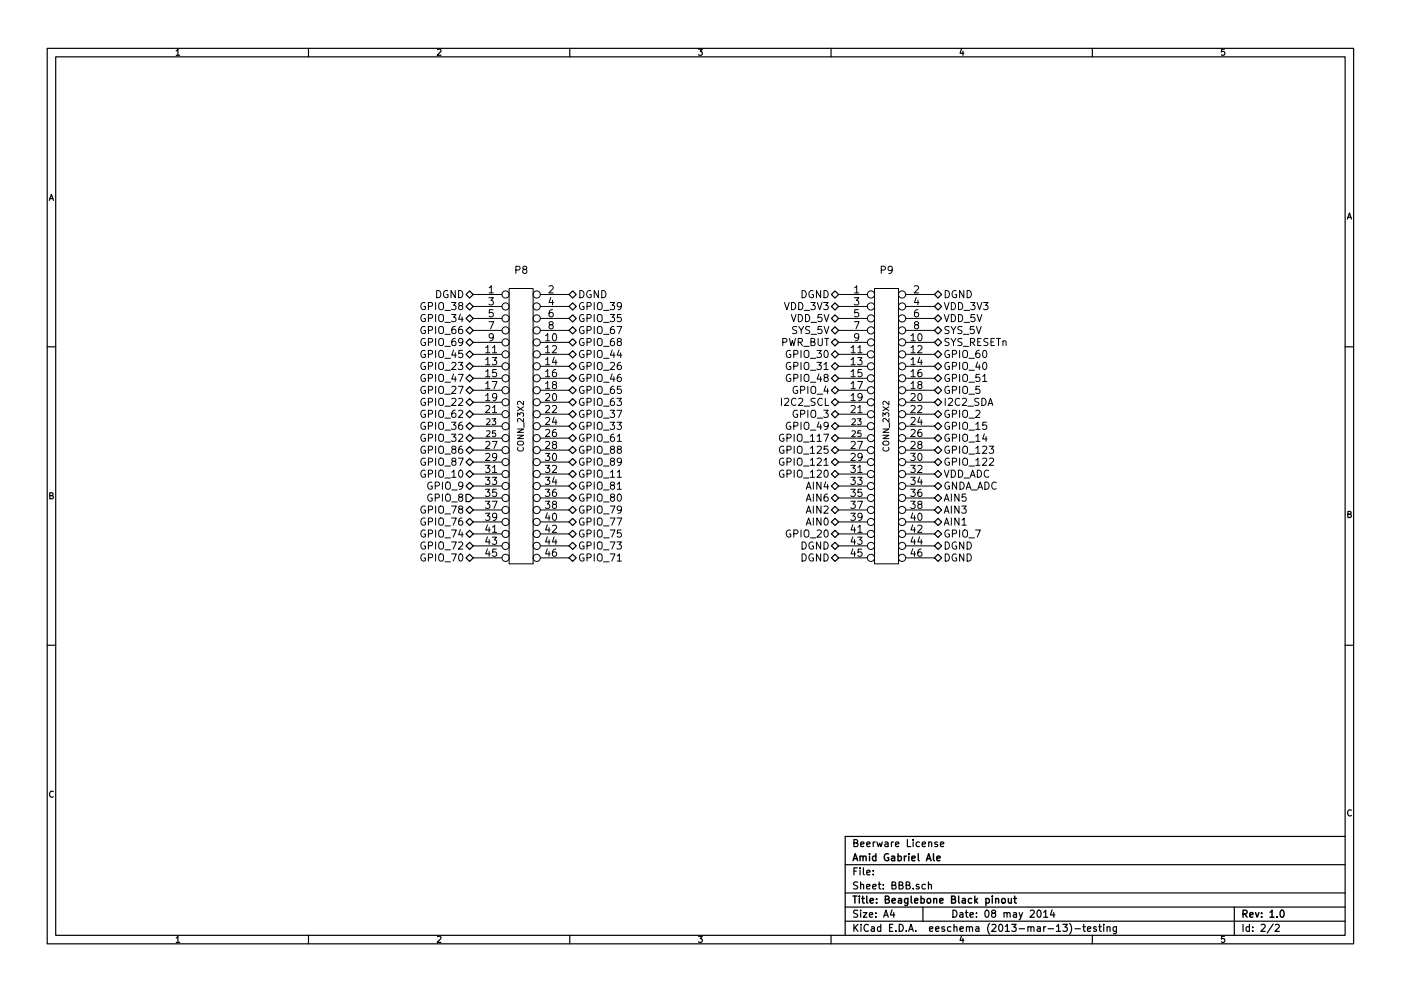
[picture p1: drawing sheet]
<svg xmlns="http://www.w3.org/2000/svg" width="297mm" height="210mm" viewBox="0 0 297 210" stroke-linecap="round" stroke-linejoin="round" font-family="sans-serif">
<g fill="none" stroke="#000" stroke-width=".25">
<path d="M10 10.3h277v189.9h-277zM11.8 12.1h273.4v186.3h-273.4zM65.4 10.3v1.8M120.8 10.3v1.8M176.2 10.3v1.8M231.6 10.3v1.8M10 73.6h1.8M98.8 62.5l.8-.8 .7 .8-.7 .7zM98.8 67.6l.8-.8 .7 .8-.7 .7zM98.8 72.6l.8-.7 .7 .7-.7 .8zM98.8 77.7l.8-.7 .7 .7-.7 .8zM99.6 64.3l.7 .7-.7 .8-.8-.8z"/>
<path d="M99.6 69.3l.7 .8-.7 .8-.8-.8zM99.6 74.4l.7 .8-.7 .7-.8-.7zM120.6 62.5l.8-.8 .8 .8-.8 .7zM120.6 65l.8-.7 .8 .7-.8 .8zM120.6 67.6l.8-.8 .8 .8-.8 .7zM120.6 70.1l.8-.8 .8 .8-.8 .8zM120.6 72.6l.8-.7 .8 .7-.8 .8zM120.6 75.2l.8-.8 .8 .8-.8 .7zM120.6 77.7l.8-.7 .8 .7-.8 .8zM176.3 77.7l.7-.7 .8 .7-.8 .8zM176.3 75.2l.7-.8 .8 .8-.8 .7zM176.3 72.6l.7-.7 .8 .7-.8 .8z"/>
<path d="M176.3 70.1l.7-.8 .8 .8-.8 .8zM176.3 67.6l.7-.8 .8 .8-.8 .7zM176.3 65l.7-.7 .8 .7-.8 .8zM176.3 62.5l.7-.8 .8 .8-.8 .7zM198.1 62.5l.8-.8 .7 .8-.7 .7zM198.1 65l.8-.7 .7 .7-.7 .8zM198.1 67.6l.8-.8 .7 .8-.7 .7zM198.1 70.1l.8-.8 .7 .8-.7 .8zM198.1 72.6l.8-.7 .7 .7-.7 .8zM198.1 75.2l.8-.8 .7 .8-.7 .7zM198.1 77.7l.8-.7 .7 .7-.7 .8zM285.2 73.6h1.8"/>
<path d="M98.8 80.3l.8-.8 .7 .8-.7 .7zM98.8 82.8l.8-.8 .7 .8-.7 .8zM98.8 85.3l.8-.7 .7 .7-.7 .8zM98.8 87.9l.8-.8 .7 .8-.7 .7zM98.8 90.4l.8-.7 .7 .7-.7 .8zM98.8 93l.8-.8 .7 .8-.7 .7zM98.8 95.5l.8-.8 .7 .8-.7 .8zM98.8 98l.8-.7 .7 .7-.7 .8zM120.6 80.3l.8-.8 .8 .8-.8 .7zM120.6 82.8l.8-.8 .8 .8-.8 .8zM120.6 85.3l.8-.7 .8 .7-.8 .8zM120.6 87.9l.8-.8 .8 .8-.8 .7z"/>
<path d="M120.6 90.4l.8-.7 .8 .7-.8 .8zM120.6 93l.8-.8 .8 .8-.8 .7zM120.6 95.5l.8-.8 .8 .8-.8 .8zM120.6 98l.8-.7 .8 .7-.8 .8zM176.3 98l.7-.7 .8 .7-.8 .8zM176.3 95.5l.7-.8 .8 .8-.8 .8zM176.3 93l.7-.8 .8 .8-.8 .7zM176.3 90.4l.7-.7 .8 .7-.8 .8zM176.3 87.9l.7-.8 .8 .8-.8 .7zM176.3 85.3l.7-.7 .8 .7-.8 .8zM176.3 82.8l.7-.8 .8 .8-.8 .8zM176.3 80.3l.7-.8 .8 .8-.8 .7z"/>
<path d="M198.1 80.3l.8-.8 .7 .8-.7 .7zM198.1 82.8l.8-.8 .7 .8-.7 .8zM198.1 85.3l.8-.7 .7 .7-.7 .8zM198.1 87.9l.8-.8 .7 .8-.7 .7zM198.1 90.4l.8-.7 .7 .7-.7 .8zM198.1 93l.8-.8 .7 .8-.7 .7zM198.1 95.5l.8-.8 .7 .8-.7 .8zM198.1 98l.8-.7 .7 .7-.7 .8zM98.8 100.6l.8-.8 .7 .8-.7 .7zM98.8 103.1l.8-.7 .7 .7-.7 .8zM98.8 104.9h.8l.7 .8-.7 .7h-.8zM98.8 108.2l.8-.8 .7 .8-.7 .8z"/>
<path d="M98.8 113.3l.8-.8 .7 .8-.7 .7zM98.8 115.8l.8-.7 .7 .7-.7 .8zM98.8 118.4l.8-.8 .7 .8-.7 .7zM99.6 110l.7 .7-.7 .8-.8-.8zM120.6 100.6l.8-.8 .8 .8-.8 .7zM120.6 103.1l.8-.7 .8 .7-.8 .8zM120.6 105.7l.8-.8 .8 .8-.8 .7zM120.6 108.2l.8-.8 .8 .8-.8 .8zM120.6 110.7l.8-.7 .8 .7-.8 .8zM120.6 113.3l.8-.8 .8 .8-.8 .7zM120.6 115.8l.8-.7 .8 .7-.8 .8zM120.6 118.4l.8-.8 .8 .8-.8 .7z"/>
<path d="M176.3 118.4l.7-.8 .8 .8-.8 .7zM176.3 115.8l.7-.7 .8 .7-.8 .8zM176.3 113.3l.7-.8 .8 .8-.8 .7zM176.3 110.7l.7-.7 .8 .7-.8 .8zM176.3 108.2l.7-.8 .8 .8-.8 .8zM176.3 105.7l.7-.8 .8 .8-.8 .7zM176.3 103.1l.7-.7 .8 .7-.8 .8zM176.3 100.6l.7-.8 .8 .8-.8 .7zM198.1 100.6l.8-.8 .7 .8-.7 .7zM198.1 103.1l.8-.7 .7 .7-.7 .8zM198.1 105.7l.8-.8 .7 .8-.7 .7zM198.1 108.2l.8-.8 .7 .8-.7 .8z"/>
<path d="M198.1 110.7l.8-.7 .7 .7-.7 .8zM198.1 113.3l.8-.8 .7 .8-.7 .7zM198.1 115.8l.8-.7 .7 .7-.7 .8zM198.1 118.4l.8-.8 .7 .8-.7 .7zM10 136.9h1.8M285.2 136.9h1.8M198.8 178.7l-.4-.1-.2 .2v.3l.6 .1v.3h-.6M199.4 179.1l.7-.1v-.3l-.5-.1-.2 .2 .1 .7h.6M285.2 177.5h-106v20.9M65.4 198.4v1.8M120.8 198.4v1.8M176.2 198.4v1.8"/>
<path d="M179.2 192.5h106M179.2 195.4h106M179.2 189.5h106M179.2 183.5h106M185.1 185.5v.1M185.1 184.7v.1M189.1 193l-.3 1.1h.9M189.5 193.6v1M195.7 192.5v2.9M196.2 187.7l-.4-.1-.3 .3 .1 .6 .2 .1 .4-.1M196.8 187.8l.3-.2 .3 .1 .1 .9M196.8 187.1v1.5"/>
<path d="M220 193.3l.2-.2a.8 .8 0 0 1 .5 .8 .8 .8 0 0 1-.5 .7l-.3-.5zM221.3 193.5l.4-.4v1.5M221.3 194.6h.8M223.1 193l-.4 1.1h.9M223.4 193.6v1M225.3 196.1h1l-.5 .6 .4 .1v.7l-.2 .1-.7-.1M226.8 195.9a1.71 1.71 0 0 1 0 2.3M227.9 197h1.2M229.6 196.6h.5M229.8 196.1v1.3l.3 .2M230.6 197.1l.7-.1-.1-.3-.4-.1-.2 .2v.7h.6M231.6 198.4v1.8"/>
<path d="M232.4 196.7l-.3-.1-.2 .2v.2l.5 .2v.3h-.5M232.9 196.6h.6M233.1 196.1v1.3l.4 .2M234 196.1v.2M234 196.6v1M234.7 196.7l.2-.1 .4 .1 .1 .9M234.7 196.6v1M236.7 196.6v1.4l-.3 .1-.3-.1M236.7 196.7l-.4-.1-.3 .3 .1 .6 .2 .1 .4-.1M261.7 192.5v5.9M270 196l-1.3 2M270.4 196.3l.6-.2 .2 .4-.9 1.1h.9"/>
</g>
<path d="M198.6 182.1l.7-.1v-.3l-.4-.1-.3 .2 .1 .7h.6M212.4 190.7l.2-.1 .5 .1 .1 .6-.2 .2-.4 .1-.2-.1zM213.8 190.6l.1 .9 .3 .1 .2-.1M214.4 190.6v1M214.9 190.6h.6M215.1 190.1v1.3l.4 .2M271.6 193.3l.2-.2a.8 .8 0 0 1 .5 .8 .8 .8 0 0 1-.5 .7l-.4-.5z" fill="none" stroke="#000" stroke-width=".3"/>
<g fill="none" stroke="#000" stroke-width=".21">
<path d="M100.3 62.5h6.1M100.3 65h6.1M100.3 67.6h6.1M100.3 70.1h6.1M100.3 72.6h6.1M100.3 75.2h6.1M100.3 77.7h6.1M107.9 61.2h5.1v58.4h-5.1zM114.6 62.5h6M114.6 65h6M114.6 67.6h6M114.6 70.1h6"/>
<path d="M114.6 72.6h6M114.6 75.2h6M114.6 77.7h6M177.8 62.5h6.1M177.8 65h6.1M177.8 67.6h6.1M177.8 70.1h6.1M177.8 72.6h6.1M177.8 75.2h6.1M177.8 77.7h6.1M185.4 61.2h5.1v58.4h-5.1zM192 62.5h6.1"/>
<path d="M192 65h6.1M192 67.6h6.1M192 70.1h6.1M192 72.6h6.1M192 75.2h6.1M192 77.7h6.1M100.3 85.3h6.1M100.3 98h6.1M100.3 87.9h6.1M100.3 90.4h6.1M100.3 80.3h6.1M100.3 93h6.1"/>
<path d="M100.3 82.8h6.1M100.3 95.5h6.1M114.6 85.3h6M114.6 98h6M114.6 87.9h6M114.6 90.4h6M114.6 80.3h6M114.6 93h6M114.6 82.8h6M114.6 95.5h6M177.8 85.3h6.1M177.8 98h6.1"/>
<path d="M177.8 87.9h6.1M177.8 90.4h6.1M177.8 80.3h6.1M177.8 93h6.1M177.8 82.8h6.1M177.8 95.5h6.1M192 85.3h6.1M192 98h6.1M192 87.9h6.1M192 90.4h6.1M192 80.3h6.1M192 93h6.1"/>
<path d="M192 82.8h6.1M192 95.5h6.1M100.3 110.7h6.1M100.3 100.6h6.1M100.3 113.3h6.1M100.3 103.1h6.1M100.3 115.8h6.1M100.3 105.7h6.1M100.3 118.4h6.1M100.3 108.2h6.1M114.6 110.7h6M114.6 100.6h6"/>
<path d="M114.6 113.3h6M114.6 103.1h6M114.6 115.8h6M114.6 105.7h6M114.6 118.4h6M114.6 108.2h6M177.8 110.7h6.1M177.8 100.6h6.1M177.8 113.3h6.1M177.8 103.1h6.1M177.8 115.8h6.1M177.8 105.7h6.1"/>
<path d="M177.8 118.4h6.1M177.8 108.2h6.1M192 110.7h6.1M192 100.6h6.1M192 113.3h6.1M192 103.1h6.1M192 115.8h6.1M192 105.7h6.1M192 118.4h6.1M192 108.2h6.1"/>
<circle cx="107.2" cy="75.2" r=".76"/>
<circle cx="107.2" cy="77.7" r=".76"/>
<circle cx="107.2" cy="70.1" r=".76"/>
<circle cx="107.2" cy="62.5" r=".76"/>
<circle cx="107.2" cy="72.6" r=".76"/>
<circle cx="107.2" cy="65" r=".76"/>
<circle cx="107.2" cy="67.6" r=".76"/>
<circle cx="113.8" cy="62.5" r=".76"/>
<circle cx="113.8" cy="65" r=".76"/>
<circle cx="113.8" cy="67.6" r=".76"/>
<circle cx="113.8" cy="77.7" r=".76"/>
<circle cx="113.8" cy="75.2" r=".76"/>
<circle cx="113.8" cy="72.6" r=".76"/>
<circle cx="113.8" cy="70.1" r=".76"/>
<circle cx="184.7" cy="72.6" r=".76"/>
<circle cx="184.7" cy="62.5" r=".76"/>
<circle cx="184.7" cy="67.6" r=".76"/>
<circle cx="184.7" cy="65" r=".76"/>
<circle cx="184.7" cy="70.1" r=".76"/>
<circle cx="184.7" cy="75.2" r=".76"/>
<circle cx="184.7" cy="77.7" r=".76"/>
<circle cx="191.3" cy="72.6" r=".76"/>
<circle cx="191.3" cy="70.1" r=".76"/>
<circle cx="191.3" cy="65" r=".76"/>
<circle cx="191.3" cy="62.5" r=".76"/>
<circle cx="191.3" cy="77.7" r=".76"/>
<circle cx="191.3" cy="67.6" r=".76"/>
<circle cx="191.3" cy="75.2" r=".76"/>
<circle cx="107.2" cy="85.3" r=".76"/>
<circle cx="107.2" cy="98" r=".76"/>
<circle cx="107.2" cy="90.4" r=".76"/>
<circle cx="107.2" cy="93" r=".76"/>
<circle cx="107.2" cy="95.5" r=".76"/>
<circle cx="107.2" cy="87.9" r=".76"/>
<circle cx="107.2" cy="80.3" r=".76"/>
<circle cx="107.2" cy="82.8" r=".76"/>
<circle cx="113.8" cy="93" r=".76"/>
<circle cx="113.8" cy="95.5" r=".76"/>
<circle cx="113.8" cy="98" r=".76"/>
<circle cx="113.8" cy="85.3" r=".76"/>
<circle cx="113.8" cy="87.9" r=".76"/>
<circle cx="113.8" cy="82.8" r=".76"/>
<circle cx="113.8" cy="90.4" r=".76"/>
<circle cx="113.8" cy="80.3" r=".76"/>
<circle cx="184.7" cy="90.4" r=".76"/>
<circle cx="184.7" cy="95.5" r=".76"/>
<circle cx="184.7" cy="93" r=".76"/>
<circle cx="184.7" cy="80.3" r=".76"/>
<circle cx="184.7" cy="82.8" r=".76"/>
<circle cx="184.7" cy="87.9" r=".76"/>
<circle cx="184.7" cy="98" r=".76"/>
<circle cx="184.7" cy="85.3" r=".76"/>
<circle cx="191.3" cy="90.4" r=".76"/>
<circle cx="191.3" cy="82.8" r=".76"/>
<circle cx="191.3" cy="80.3" r=".76"/>
<circle cx="191.3" cy="98" r=".76"/>
<circle cx="191.3" cy="87.9" r=".76"/>
<circle cx="191.3" cy="93" r=".76"/>
<circle cx="191.3" cy="95.5" r=".76"/>
<circle cx="191.3" cy="85.3" r=".76"/>
<circle cx="107.2" cy="108.2" r=".76"/>
<circle cx="107.2" cy="113.3" r=".76"/>
<circle cx="107.2" cy="110.7" r=".76"/>
<circle cx="107.2" cy="105.7" r=".76"/>
<circle cx="107.2" cy="118.4" r=".76"/>
<circle cx="107.2" cy="100.6" r=".76"/>
<circle cx="107.2" cy="103.1" r=".76"/>
<circle cx="107.2" cy="115.8" r=".76"/>
<circle cx="113.8" cy="115.8" r=".76"/>
<circle cx="113.8" cy="118.4" r=".76"/>
<circle cx="113.8" cy="105.7" r=".76"/>
<circle cx="113.8" cy="108.2" r=".76"/>
<circle cx="113.8" cy="103.1" r=".76"/>
<circle cx="113.8" cy="110.7" r=".76"/>
<circle cx="113.8" cy="100.6" r=".76"/>
<circle cx="113.8" cy="113.3" r=".76"/>
<circle cx="184.7" cy="100.6" r=".76"/>
<circle cx="184.7" cy="115.8" r=".76"/>
<circle cx="184.7" cy="110.7" r=".76"/>
<circle cx="184.7" cy="113.3" r=".76"/>
<circle cx="184.7" cy="103.1" r=".76"/>
<circle cx="184.7" cy="118.4" r=".76"/>
<circle cx="184.7" cy="105.7" r=".76"/>
<circle cx="184.7" cy="108.2" r=".76"/>
<circle cx="191.3" cy="100.6" r=".76"/>
<circle cx="191.3" cy="110.7" r=".76"/>
<circle cx="191.3" cy="113.3" r=".76"/>
<circle cx="191.3" cy="115.8" r=".76"/>
<circle cx="191.3" cy="118.4" r=".76"/>
<circle cx="191.3" cy="108.2" r=".76"/>
<circle cx="191.3" cy="103.1" r=".76"/>
<circle cx="191.3" cy="105.7" r=".76"/>
</g>
<g font-size="2.1">
<text x="109.2" y="58.1">P8</text>
<text x="186.7" y="58.1">P9</text>
<text x="89.6" y="65.8">GPIO_38</text>
<text x="92.2" y="63.2">DGND</text>
<text x="103.6" y="62.2">1</text>
<text x="103.6" y="64.8">3</text>
<text x="116.3" y="62.2">2</text>
<text x="116.3" y="64.8">4</text>
<text x="122.6" y="63.2">DGND</text>
<text x="122.6" y="65.8">GPIO_39</text>
<text x="166.4" y="65.8">VDD_3V3</text>
<text x="169.6" y="63.2">DGND</text>
<text x="181" y="62.2">1</text>
<text x="181" y="64.8">3</text>
<text x="193.7" y="62.2">2</text>
<text x="193.7" y="64.8">4</text>
<text x="200.1" y="63.2">DGND</text>
<text x="200.1" y="65.8">VDD_3V3</text>
<text x="89.6" y="68.3">GPIO_34</text>
<text x="89.6" y="70.9">GPIO_66</text>
<text x="103.6" y="67.3">5</text>
<text x="103.6" y="69.8">7</text>
<text x="116.3" y="67.3">6</text>
<text x="116.3" y="69.8">8</text>
<text x="122.6" y="68.3">GPIO_35</text>
<text x="122.6" y="70.9">GPIO_67</text>
<text x="167.6" y="68.3">VDD_5V</text>
<text x="167.8" y="70.9">SYS_5V</text>
<text x="181" y="67.3">5</text>
<text x="181" y="69.8">7</text>
<text x="193.7" y="67.3">6</text>
<text x="193.7" y="69.8">8</text>
<text x="200.1" y="68.3">VDD_5V</text>
<text x="200.1" y="70.9">SYS_5V</text>
<text x="89.6" y="73.4">GPIO_69</text>
<text x="89.6" y="75.9">GPIO_45</text>
<text x="103" y="74.9">11</text>
<text x="103" y="77.5">13</text>
<text x="103.6" y="72.4">9</text>
<text x="115.7" y="72.4">10</text>
<text x="115.7" y="74.9">12</text>
<text x="115.7" y="77.5">14</text>
<text x="122.6" y="73.4">GPIO_68</text>
<text x="122.6" y="75.9">GPIO_44</text>
<text x="165.4" y="73.4">PWR_BUT</text>
<text x="167" y="75.9">GPIO_30</text>
<text x="180.4" y="74.9">11</text>
<text x="180.4" y="77.5">13</text>
<text x="181" y="72.4">9</text>
<text x="193.1" y="72.4">10</text>
<text x="193.1" y="74.9">12</text>
<text x="193.1" y="77.5">14</text>
<text x="200.1" y="73.4">SYS_RESETn</text>
<text x="200.1" y="75.9">GPIO_60</text>
<text x="89.6" y="78.5">GPIO_23</text>
<text x="89.6" y="81">GPIO_47</text>
<text x="89.6" y="83.6">GPIO_27</text>
<text x="103" y="80">15</text>
<text x="103" y="82.5">17</text>
<text x="115.7" y="80">16</text>
<text x="115.7" y="82.5">18</text>
<text x="122.6" y="78.5">GPIO_26</text>
<text x="122.6" y="81">GPIO_46</text>
<text x="122.6" y="83.6">GPIO_65</text>
<text x="167" y="81">GPIO_48</text>
<text x="167" y="78.5">GPIO_31</text>
<text x="168.2" y="83.6">GPIO_4</text>
<text x="180.4" y="80">15</text>
<text x="180.4" y="82.5">17</text>
<text x="193.1" y="80">16</text>
<text x="193.1" y="82.5">18</text>
<text x="200.1" y="78.5">GPIO_40</text>
<text x="200.1" y="81">GPIO_51</text>
<text x="200.1" y="83.6">GPIO_5</text>
<text x="89.6" y="86.1">GPIO_22</text>
<text x="89.6" y="88.6">GPIO_62</text>
<text x="103" y="87.6">21</text>
<text x="103" y="85.1">19</text>
<text x="115.7" y="85.1">20</text>
<text x="115.7" y="87.6">22</text>
<text x="122.6" y="86.1">GPIO_63</text>
<text x="122.6" y="88.6">GPIO_37</text>
<text x="166" y="86.1">I2C2_SCL</text>
<text x="168.2" y="88.6">GPIO_3</text>
<text x="180.4" y="87.6">21</text>
<text x="180.4" y="85.1">19</text>
<text x="193.1" y="85.1">20</text>
<text x="193.1" y="87.6">22</text>
<text x="200.1" y="86.1">I2C2_SDA</text>
<text x="200.1" y="88.6">GPIO_2</text>
<text x="89.6" y="91.2">GPIO_36</text>
<text x="89.6" y="93.7">GPIO_32</text>
<text x="103" y="95.2">27</text>
<text x="115.7" y="90.2">24</text>
<text x="115.7" y="92.7">26</text>
<text x="115.7" y="95.2">28</text>
<text x="122.6" y="91.2">GPIO_33</text>
<text x="122.6" y="93.7">GPIO_61</text>
<text x="165.8" y="93.7">GPIO_117</text>
<text x="167" y="91.2">GPIO_49</text>
<text x="180.4" y="95.2">27</text>
<text x="193.1" y="90.2">24</text>
<text x="193.1" y="92.7">26</text>
<text x="193.1" y="95.2">28</text>
<text x="200.1" y="91.2">GPIO_15</text>
<text x="200.1" y="93.7">GPIO_14</text>
<text x="89.6" y="96.3">GPIO_86</text>
<text x="89.6" y="98.8">GPIO_87</text>
<text x="89.6" y="101.3">GPIO_10</text>
<text x="103" y="100.3">31</text>
<text x="103" y="97.8">29</text>
<text x="115.7" y="97.8">30</text>
<text x="115.7" y="100.3">32</text>
<text x="122.6" y="96.3">GPIO_88</text>
<text x="122.6" y="98.8">GPIO_89</text>
<text x="122.6" y="101.3">GPIO_11</text>
<text x="165.8" y="101.3">GPIO_120</text>
<text x="165.8" y="98.8">GPIO_121</text>
<text x="165.8" y="96.3">GPIO_125</text>
<text x="180.4" y="100.3">31</text>
<text x="180.4" y="97.8">29</text>
<text x="193.1" y="97.8">30</text>
<text x="193.1" y="100.3">32</text>
<text x="200.1" y="96.3">GPIO_123</text>
<text x="200.1" y="98.8">GPIO_122</text>
<text x="200.1" y="101.3">VDD_ADC</text>
<text x="90.7" y="103.9">GPIO_9</text>
<text x="90.7" y="106.4">GPIO_8</text>
<text x="103" y="102.9">33</text>
<text x="103" y="105.4">35</text>
<text x="103" y="107.9">37</text>
<text x="115.7" y="102.9">34</text>
<text x="115.7" y="105.4">36</text>
<text x="115.7" y="107.9">38</text>
<text x="122.6" y="103.9">GPIO_81</text>
<text x="122.6" y="106.4">GPIO_80</text>
<text x="171" y="106.4">AIN6</text>
<text x="171" y="103.9">AIN4</text>
<text x="180.4" y="102.9">33</text>
<text x="180.4" y="105.4">35</text>
<text x="180.4" y="107.9">37</text>
<text x="193.1" y="102.9">34</text>
<text x="193.1" y="105.4">36</text>
<text x="193.1" y="107.9">38</text>
<text x="200.1" y="103.9">GNDA_ADC</text>
<text x="200.1" y="106.4">AIN5</text>
<text x="89.6" y="109">GPIO_78</text>
<text x="89.6" y="111.5">GPIO_76</text>
<text x="103" y="113">41</text>
<text x="103" y="110.5">39</text>
<text x="115.7" y="110.5">40</text>
<text x="115.7" y="113">42</text>
<text x="122.6" y="109">GPIO_79</text>
<text x="122.6" y="111.5">GPIO_77</text>
<text x="171" y="111.5">AIN0</text>
<text x="171" y="109">AIN2</text>
<text x="180.4" y="113">41</text>
<text x="180.4" y="110.5">39</text>
<text x="193.1" y="110.5">40</text>
<text x="193.1" y="113">42</text>
<text x="200.1" y="109">AIN3</text>
<text x="200.1" y="111.5">AIN1</text>
<text x="89.6" y="114">GPIO_74</text>
<text x="89.6" y="116.6">GPIO_72</text>
<text x="89.6" y="119.1">GPIO_70</text>
<text x="103" y="115.6">43</text>
<text x="103" y="118.1">45</text>
<text x="115.7" y="115.6">44</text>
<text x="115.7" y="118.1">46</text>
<text x="122.6" y="114">GPIO_75</text>
<text x="122.6" y="116.6">GPIO_73</text>
<text x="122.6" y="119.1">GPIO_71</text>
<text x="167" y="114">GPIO_20</text>
<text x="169.6" y="119.1">DGND</text>
<text x="169.6" y="116.6">DGND</text>
<text x="180.4" y="115.6">43</text>
<text x="180.4" y="118.1">45</text>
<text x="193.1" y="115.6">44</text>
<text x="193.1" y="118.1">46</text>
<text x="200.1" y="114">GPIO_7</text>
<text x="200.1" y="116.6">DGND</text>
<text x="200.1" y="119.1">DGND</text>
<text x="180.7" y="179.7">Beerware License</text>
<text x="180.7" y="182.7">Amid Gabriel Ale</text>
<text x="180.7" y="185.7">File:</text>
<text x="180.7" y="188.7">Sheet: BBB.sch</text>
<text x="180.7" y="191.7">Title: Beaglebone Black pinout</text>
<text x="180.7" y="194.7">Size: A4</text>
<text x="180.7" y="197.7">KiCad E.D.A. eeschema (2013-mar-13)-testing</text>
<text x="201.7" y="194.7">Date: 08 may 2014</text>
<text x="263.2" y="197.7">Id: 2/2</text>
<text x="263.2" y="194.7">Rev: 1.0</text>
</g>
<g font-size="1.8">
<text x="37.2" y="11.8">1</text>
<text x="92.6" y="11.8">2</text>
<text x="148" y="11.8">3</text>
<text x="203.4" y="11.8">4</text>
<text x="258.8" y="11.8">5</text>
<text x="10.3" y="42.6">A</text>
<text x="285.5" y="46.5">A</text>
<text x="103.2" y="90.2">23</text>
<text x="103.2" y="92.7">25</text>
<text x="111" y="95.6" transform="rotate(-90 111 95.6)">CONN_23X2</text>
<text x="180.6" y="90.2">23</text>
<text x="180.6" y="92.7">25</text>
<text x="188.5" y="95.6" transform="rotate(-90 188.5 95.6)">CONN_23X2</text>
<text x="10.3" y="105.9">B</text>
<text x="285.5" y="109.8">B</text>
<text x="10.3" y="169.2">C</text>
<text x="285.5" y="173.2">C</text>
<text x="37.2" y="200">1</text>
<text x="92.6" y="200">2</text>
<text x="148" y="200">3</text>
<text x="203.4" y="200">4</text>
<text x="258.8" y="200">5</text>
</g>
</svg>
